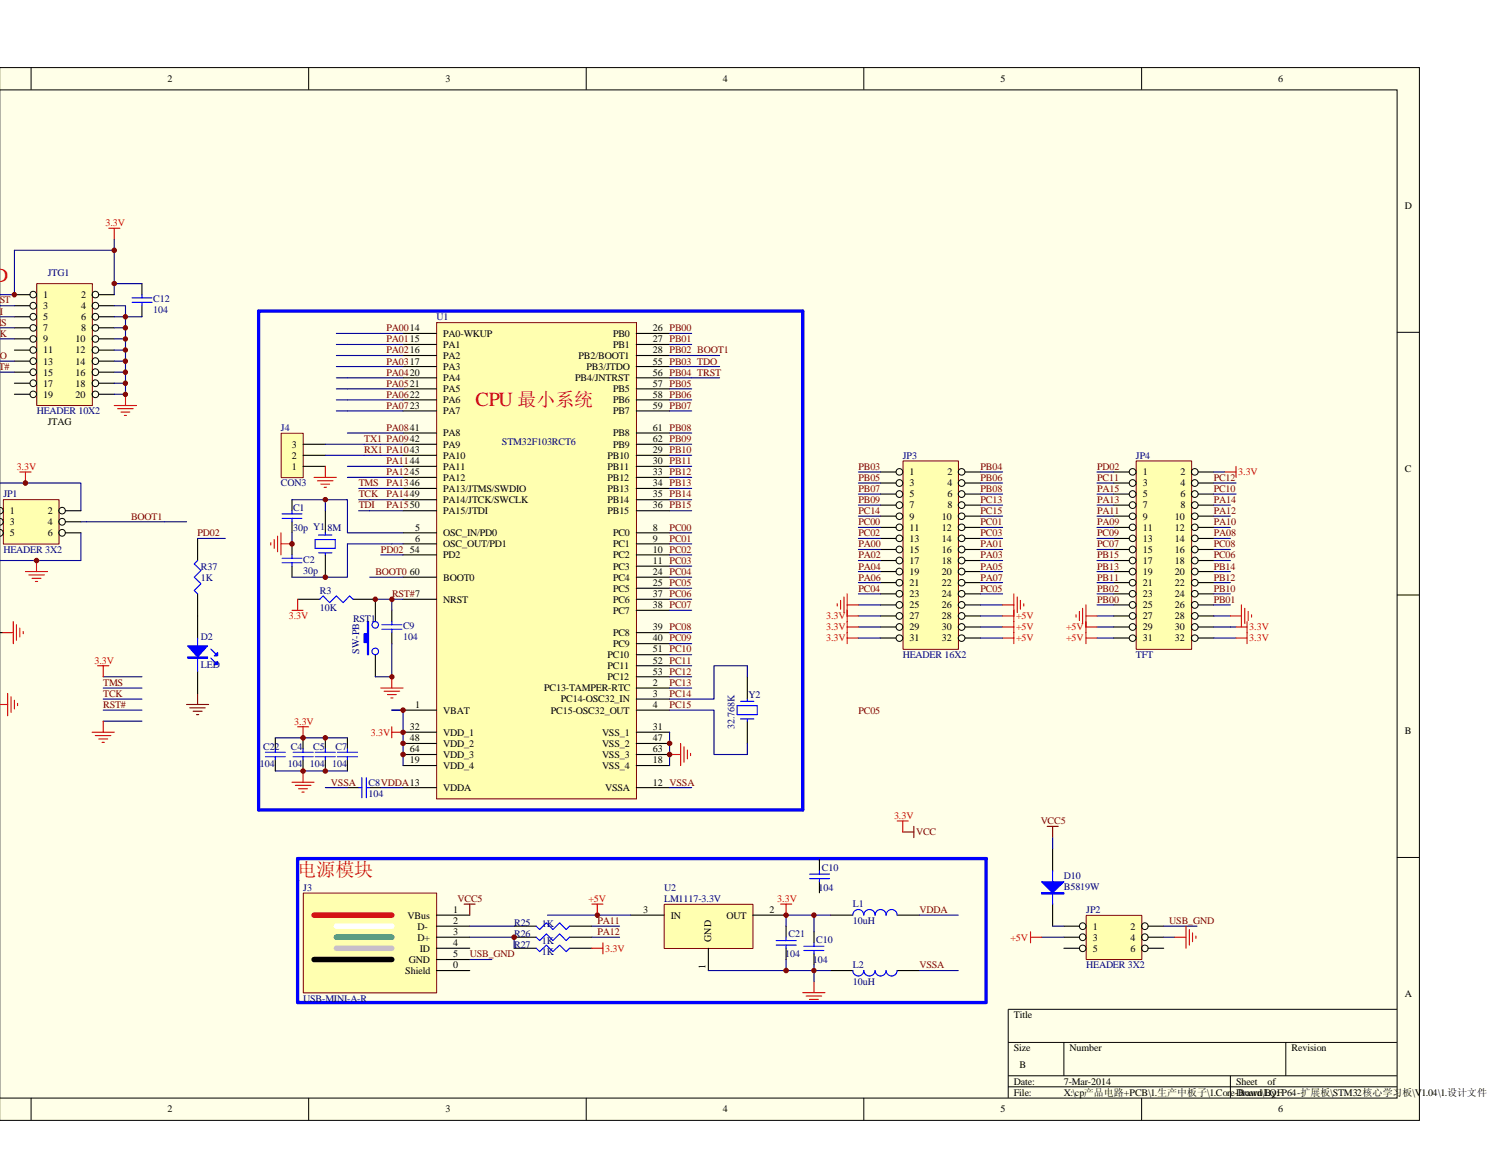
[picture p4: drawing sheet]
<svg xmlns="http://www.w3.org/2000/svg" width="279mm" height="216mm" viewBox="0 0 279 216" stroke-linecap="round" stroke-linejoin="round" font-family="sans-serif">
<path d="M0 12.7h266.7v197.8h-266.7z" fill="#ffffe8"/>
<g fill="none" stroke="#000" stroke-width=".19">
<path d="M-.1 12.7h266.8v197.8h-266.8M-.1 16.9h262.6v189.4h-262.6M5.8 12.7v4.1M58 12.7v4.1M110.2 12.7v4.1M162.3 12.7v4.1M214.5 12.7v4.1M262.5 62.4h4.2M262.5 111.8h4.2M262.5 161.1h4.2M189.4 195.9h73.1M199.9 195.9v6.2"/>
<path d="M241.6 195.9v6.2M262.5 189.7h-73.1v16.6M5.8 206.3v4.2M58 206.3v4.2M110.2 206.3v4.2M162.3 206.3v4.2M189.4 202.1h73.1M189.4 204.2h73.1M214.5 206.3v4.2M231.2 202.1v4.2"/>
</g>
<path d="M82.1 60.7h37.5v89.4h-37.5z" fill="#ffffb0"/>
<path d="M82 60.6h37.6v89.5h-37.6z" fill="none" stroke="#800000" stroke-width=".19"/>
<g fill="none" stroke="#000" stroke-width=".21">
<path d="M75.7 62.7h6.3M75.7 64.7h6.3M75.7 66.8h6.3M75.7 68.9h6.3M75.7 71h6.3M75.7 73.1h6.3M75.7 75.1h6.3M75.7 77.2h6.3M119.5 62.7h6.3M119.5 64.7h6.3M119.5 66.8h6.3M119.5 68.9h6.3"/>
<path d="M119.5 71h6.3M119.5 73.1h6.3M119.5 75.1h6.3M119.5 77.2h6.3M54.9 93.9v2.1M54.9 98v2.1M61.1 96v4.1M75.7 81.4h6.3M75.7 83.5h6.3M75.7 85.6h6.3M75.7 87.6h6.3M75.7 89.7h6.3"/>
<path d="M75.7 91.8h6.3M75.7 93.9h6.3M75.7 96h6.3M119.5 81.4h6.3M119.5 83.5h6.3M119.5 85.6h6.3M119.5 87.6h6.3M119.5 89.7h6.3M119.5 91.8h6.3M119.5 93.9h6.3M119.5 96h6.3M54.9 102.2v2.1"/>
<path d="M54.9 106.4v2.1M55.9 112.6h4.2M61.1 104.3v4.2M66.3 112.6h4.2v4.2M73.6 114.7v2.1M73.6 118.9v2M75.7 108.5h6.3M75.7 112.6h6.3M75.7 100.1h6.3M75.7 102.2h6.3M75.7 104.3h6.3M119.5 108.5h6.3"/>
<path d="M119.5 112.6h6.3M119.5 100.1h6.3M119.5 102.2h6.3M119.5 104.3h6.3M119.5 106.4h6.3M119.5 110.5h6.3M119.5 114.7h6.3M119.5 118.9h6.3M56.9 138.6v2.1M61.1 138.6v2.1M65.3 138.6v2.1M70.5 123v4.2"/>
<path d="M75.7 133.4h6.3M75.7 137.6h6.3M75.7 139.7h6.3M119.5 120.9h6.3M119.5 123h6.3M119.5 125.1h6.3M119.5 127.2h6.3M119.5 129.3h6.3M119.5 131.4h6.3M119.5 133.4h6.3M119.5 137.6h6.3M119.5 139.7h6.3"/>
<path d="M140.4 127.2v4.2M140.4 135.5v4.2M56.9 142.8v2.1M61.1 142.8v2.1M65.3 148h2.1M65.3 142.8v2.1M69.5 148h2M75.7 141.8h6.3M75.7 143.8h6.3M75.7 148h6.3M119.5 141.8h6.3M119.5 143.8h6.3"/>
<path d="M119.5 148h6.3"/>
</g>
<g fill="none" stroke="#00f" stroke-width=".21">
<path d="M53 97.4h3.7M53 96.6h3.7M54.9 96v.6M54.9 97.4v.6M53 104.9h3.7M53 105.7h3.7M54.9 104.3v.6M54.9 105.7v.7M59.2 101.4h3.8v1.6h-3.8zM59.9 100.5h2.5M59.9 103.9h2.5M60.1 112.6l.6-.6 1.2 1.2 1.3-1.2 1.3 1.2 1.2-1.2 .6 .6"/>
<path d="M61.1 100.1v.4M61.1 103.9v.4M71.8 118.2h3.7M71.8 117.4h3.7M73.6 116.8v.6M73.6 118.2v.7M138.5 132.6h3.8v1.7h-3.8zM139.1 135.1h2.5M139.1 131.8h2.5M140.4 131.4v.4M140.4 135.1v.4M55.1 142.2h3.7"/>
<path d="M55.1 141.4h3.7M56.9 140.7v.7M56.9 142.2v.6M59.2 142.2h3.8M59.2 141.4h3.8M61.1 140.7v.7M61.1 142.2v.6M63.4 142.2h3.8M63.4 141.4h3.8M65.3 140.7v.7M65.3 142.2v.6M67.4 148h.6"/>
<path d="M68 146.1v3.8M68.8 148h.7M68.8 146.1v3.8"/>
</g>
<g fill="none" stroke="#000080" stroke-width=".21">
<path d="M125.8 68.9h4.2M125.8 71h4.2M125.8 62.7h4.2M125.8 64.7h4.2M125.8 73.1h4.2M125.8 75.1h4.2M125.8 77.2h4.2M54.9 93.9h6.2v2.1M61.1 93.9h4.2v6.2h10.4M69.5 91.8h6.2M69.5 93.9h6.2M69.5 96h6.2"/>
<path d="M71.5 83.5h4.2M71.5 85.6h4.2M71.5 87.6h4.2M125.8 85.6h4.2M125.8 91.8h4.2M125.8 93.9h4.2M125.8 96h4.2M125.8 87.6h4.2M125.8 89.7h4.2M54.9 100.1v2.1M65.3 102.2v6.3h-10.4M71.5 104.3h4.2"/>
<path d="M73.6 102.2h2.1M75.7 112.6h-2.1v2.1M125.8 100.1h4.2M125.8 102.2h4.2M125.8 104.3h4.2M125.8 106.4h4.2M125.8 108.5h4.2M125.8 110.5h4.2M125.8 112.6h4.2M125.8 114.7h4.2M125.8 118.9h4.2M73.6 133.4h2.1"/>
<path d="M75.7 137.6v6.2M125.8 133.4h8.4v8.4h6.2M125.8 137.6v6.2M125.8 120.9h4.2M125.8 123h4.2M125.8 125.1h4.2M125.8 127.2h4.2M125.8 129.3h4.2M140.4 125.1h-6.2v6.3h-8.4M61.1 148h4.2M71.5 148h4.2M125.8 148h4.2"/>
</g>
<g fill="none" stroke="#f00" stroke-width=".21">
<path d="M50.9 102v.4M51.5 101.4v1.6M52.2 100.8v2.9M52.8 100.1v4.2M52.8 102.2h2.1M54.9 114.7h2M55.9 112.6v2.1M55.9 136.6h2.1M56.9 136.6v2M71.5 129.3h4.2M72.2 129.9h2.9M72.8 130.5h1.7"/>
<path d="M73.4 131.1h.4M73.6 127.2v2.1M73.6 136.6v2M73.6 137.6h2.1M127.9 139.7v4.1M54.9 147h4.1M55.5 147.6h2.9M56.1 148.2h1.7M56.7 148.8h.4M56.9 144.9v2.1M125.8 141.8h2.1M128.5 140.3v2.9"/>
<path d="M129.2 140.9v1.7M129.8 141.6v.4"/>
</g>
<path d="M48.6 58.5h102.2v93.7h-102.2z" fill="none" stroke="#00f" stroke-width=".63"/>
<path d="M69 116.8h.3v6.2h-.3v-2.3h-.6v-1.6h.6z" fill-rule="evenodd" fill="#00f"/>
<g fill="none" stroke="#00f" stroke-width=".21">
<path d="M69 116.8h.3v6.2h-.3v-2.3h-.6v-1.6h.6z"/>
<circle cx="70.5" cy="117.4" r=".61"/>
<circle cx="70.5" cy="122.4" r=".61"/>
</g>
<g fill="none" stroke="#000080" stroke-width=".21">
<path d="M63.2 62.7h12.5M63.2 64.7h12.5M63.2 66.8h12.5M63.2 68.9h12.5M63.2 71h12.5M63.2 73.1h12.5M63.2 75.1h12.5M63.2 77.2h12.5M125.8 66.8h9.4M130 68.9h5.2M130 71h5.2M65.3 87.6h6.2"/>
<path d="M65.3 89.7h10.4M65.3 81.4h10.4M67.4 91.8h2.1M67.4 93.9h2.1M67.4 96h2.1M68.4 83.5h3.1M68.4 85.6h3.1M125.8 83.5h4.2M125.8 81.4h4.2M65.3 102.2h8.3M69.5 108.5h6.2"/>
</g>
<circle cx="75.7" cy="139.7" r=".42" fill="#800000"/>
<circle cx="75.7" cy="139.7" r=".42" fill="none" stroke="#800000" stroke-width=".19"/>
<circle cx="75.7" cy="141.8" r=".43" fill="#800000"/>
<circle cx="75.7" cy="141.8" r=".43" fill="none" stroke="#800000" stroke-width=".19"/>
<circle cx="125.8" cy="139.7" r=".42" fill="#800000"/>
<circle cx="125.8" cy="139.7" r=".42" fill="none" stroke="#800000" stroke-width=".19"/>
<circle cx="125.8" cy="141.8" r=".43" fill="#800000"/>
<circle cx="125.8" cy="141.8" r=".43" fill="none" stroke="#800000" stroke-width=".19"/>
<circle cx="61.1" cy="93.9" r=".42" fill="#800000"/>
<circle cx="61.1" cy="93.9" r=".42" fill="none" stroke="#800000" stroke-width=".19"/>
<path d="M-.1 132.4h1.5M1.4 130.3v4.2M2.1 130.9v3M2.7 131.6v1.6M3.3 132.2v.4" fill="none" stroke="#f00" stroke-width=".21"/>
<path d="M.7 93.9h10.4v8.3h-10.4z" fill="#ffffb0"/>
<path d="M.6 93.9h10.5v8.3h-10.5z" fill="none" stroke="#800000" stroke-width=".19"/>
<g fill="none" stroke="#000" stroke-width=".19">
<path d="M-.1 95.3a.61 .61 0 0 1 .7 .6 .61 .61 0 0 1-.6 .7M-.1 97.4a.63 .63 0 0 1 .7 .6 .63 .63 0 0 1-.6 .7M-.1 99.5a.63 .63 0 0 1 .7 .6 .63 .63 0 0 1-.6 .6"/>
<circle cx="11.7" cy="98" r=".62"/>
<circle cx="11.7" cy="96" r=".62"/>
<circle cx="11.7" cy="100.1" r=".62"/>
</g>
<path d="M12.3 96h2.9M12.3 98h2.9M12.3 100.1h2.9" fill="none" stroke="#000" stroke-width=".21"/>
<path d="M-.1 90.8h15.3v5.2M15.2 98h1.1M30.9 98h4.2M15.2 100.1v5.2h-15.2" fill="none" stroke="#000080" stroke-width=".21"/>
<path d="M3.7 88.7h2.1M4.8 88.7v2.1M4.8 107.4h4.1M5.4 108h2.9M6 108.7h1.7M6.6 109.3h.5M6.9 105.3v2.1" fill="none" stroke="#f00" stroke-width=".21"/>
<circle cx="6.9" cy="105.3" r=".42" fill="#800000"/>
<circle cx="6.9" cy="105.3" r=".42" fill="none" stroke="#800000" stroke-width=".19"/>
<circle cx="4.8" cy="90.8" r=".43" fill="#800000"/>
<circle cx="4.8" cy="90.8" r=".43" fill="none" stroke="#800000" stroke-width=".19"/>
<path d="M16.3 98h14.6M140.4 125.1v2.1M140.4 139.7v2.1" fill="none" stroke="#000080" stroke-width=".21"/>
<path d="M146.7 169.9h2.1M147.7 169.9v2.1M150.8 186.5h4.2M151.5 187.2h2.9M152.1 187.8h1.7M152.7 188.4h.4M153 184.4v2.1" fill="none" stroke="#f00" stroke-width=".21"/>
<path d="M153 175.1v2.1M153 179.2v2.1M156 172h4.2M168.6 172h4.2M156 182.4h4.2M168.6 182.4h4.2" fill="none" stroke="#000" stroke-width=".21"/>
<path d="M151 178.6h3.8M151 177.8h3.8M153 177.2v.6M153 178.6v.6M160.2 172a1.04 1.04 0 0 1 1.1-1.1 1.04 1.04 0 0 1 1 1.1 1.06 1.06 0 0 1 1.1-1.1 1.06 1.06 0 0 1 1 1.1 1.04 1.04 0 0 1 1.1-1.1 1.04 1.04 0 0 1 1 1.1 1.04 1.04 0 0 1 1-1.1 1.04 1.04 0 0 1 1.1 1.1M160.2 182.4a1.04 1.04 0 0 0 1.1 1 1.04 1.04 0 0 0 1-1 1.06 1.06 0 0 0 1.1 1 1.06 1.06 0 0 0 1-1 1.04 1.04 0 0 0 1.1 1 1.04 1.04 0 0 0 1-1 1.04 1.04 0 0 0 1 1 1.04 1.04 0 0 0 1.1-1" fill="none" stroke="#00f" stroke-width=".21"/>
<path d="M55.9 161.3h102.3" fill="none" stroke="#00f" stroke-width=".63"/>
<path d="M124.8 170h16.7v8.2h-16.7z" fill="#ffffb0"/>
<path d="M124.8 169.9h16.7v8.3h-16.7z" fill="none" stroke="#800000" stroke-width=".19"/>
<path d="M118.5 172h6.3M133.1 178.2v4.2M141.4 172h6.3" fill="none" stroke="#000" stroke-width=".21"/>
<path d="M55.9 161.3v27.1h129.4v-27.1h-27.1" fill="none" stroke="#00f" stroke-width=".63"/>
<path d="M169.6 156.3h2.1M171.7 155.3v2.1" fill="none" stroke="#800000" stroke-width=".21"/>
<path d="M168.6 154.3h2M169.6 154.3v2" fill="none" stroke="#f00" stroke-width=".21"/>
<path d="M57 167.9h25v18.7h-25z" fill="#ffffb0"/>
<path d="M57 167.8h25v18.8h-25z" fill="none" stroke="#800000" stroke-width=".19"/>
<path d="M82 172h6.3M82 174h6.3M82 176.1h6.3M82 178.2h6.3M82 180.3h6.3M82 182.4h6.3" fill="none" stroke="#000" stroke-width=".21"/>
<path d="M59 172h14.6" fill="none" stroke="#ee0e22" stroke-width="1"/>
<path d="M63.2 174h10.4" fill="none" stroke="#fff" stroke-width="1"/>
<path d="M63.2 176.1h10.4" fill="none" stroke="#00a36e" stroke-width="1"/>
<path d="M59 180.3h14.6" fill="none" stroke="#000" stroke-width="1"/>
<path d="M63.2 178.2h10.4" fill="none" stroke="#cacaca" stroke-width="1"/>
<path d="M73.6 133.4h2.1v4.2" fill="none" stroke="#000080" stroke-width=".21"/>
<circle cx="75.7" cy="133.4" r=".42" fill="#800000"/>
<circle cx="75.7" cy="133.4" r=".42" fill="none" stroke="#800000" stroke-width=".19"/>
<circle cx="75.7" cy="137.6" r=".42" fill="#800000"/>
<circle cx="75.7" cy="137.6" r=".42" fill="none" stroke="#800000" stroke-width=".19"/>
<path d="M56.9 138.6h8.4" fill="none" stroke="#000080" stroke-width=".21"/>
<circle cx="61.1" cy="138.6" r=".42" fill="#800000"/>
<circle cx="61.1" cy="138.6" r=".42" fill="none" stroke="#800000" stroke-width=".19"/>
<path d="M56.9 144.9h8.4" fill="none" stroke="#000080" stroke-width=".21"/>
<circle cx="61.1" cy="144.9" r=".42" fill="#800000"/>
<circle cx="61.1" cy="144.9" r=".42" fill="none" stroke="#800000" stroke-width=".19"/>
<path d="M19.4 127.2h7.3M19.4 129.3h7.3M19.4 131.4h7.3M19.4 133.4h7.3M19.4 135.5h7.3" fill="none" stroke="#000080" stroke-width=".21"/>
<path d="M17.3 137.6h4.2M17.9 138.2h2.9M18.3 125.1h2.1M18.5 138.9h1.7M19.2 139.5h.4M19.4 125.1v2.1M19.4 135.5v2.1" fill="none" stroke="#f00" stroke-width=".21"/>
<path d="M213.5 86.7h10.4v35.3h-10.4z" fill="#ffffb0"/>
<path d="M213.5 86.6h10.4v35.4h-10.4z" fill="none" stroke="#800000" stroke-width=".19"/>
<g fill="none" stroke="#000" stroke-width=".19">
<circle cx="212.8" cy="94.9" r=".63"/>
<circle cx="212.8" cy="90.8" r=".63"/>
<circle cx="212.8" cy="92.8" r=".63"/>
<circle cx="212.8" cy="88.7" r=".63"/>
<circle cx="212.8" cy="99.1" r=".63"/>
<circle cx="212.8" cy="97" r=".62"/>
<circle cx="224.5" cy="90.8" r=".63"/>
<circle cx="224.5" cy="92.8" r=".63"/>
<circle cx="224.5" cy="94.9" r=".63"/>
<circle cx="224.5" cy="88.7" r=".63"/>
<circle cx="224.5" cy="99.1" r=".63"/>
<circle cx="224.5" cy="97" r=".62"/>
<circle cx="212.8" cy="115.7" r=".63"/>
<circle cx="212.8" cy="107.4" r=".63"/>
<circle cx="212.8" cy="105.3" r=".63"/>
<circle cx="212.8" cy="103.2" r=".63"/>
<circle cx="212.8" cy="117.8" r=".63"/>
<circle cx="212.8" cy="113.7" r=".63"/>
<circle cx="212.8" cy="111.6" r=".63"/>
<circle cx="212.8" cy="109.5" r=".63"/>
<circle cx="212.8" cy="101.2" r=".63"/>
<circle cx="212.8" cy="119.9" r=".62"/>
<circle cx="224.5" cy="117.8" r=".63"/>
<circle cx="224.5" cy="103.2" r=".63"/>
<circle cx="224.5" cy="113.7" r=".63"/>
<circle cx="224.5" cy="105.3" r=".63"/>
<circle cx="224.5" cy="107.4" r=".63"/>
<circle cx="224.5" cy="115.7" r=".63"/>
<circle cx="224.5" cy="111.6" r=".63"/>
<circle cx="224.5" cy="109.5" r=".63"/>
<circle cx="224.5" cy="101.2" r=".63"/>
<circle cx="224.5" cy="119.9" r=".62"/>
</g>
<g fill="none" stroke="#000" stroke-width=".21">
<path d="M209.3 88.7h2.9M209.3 90.8h2.9M209.3 92.8h2.9M209.3 94.9h2.9M209.3 97h2.9M209.3 99.1h2.9M225.1 88.7h2.9M225.1 90.8h2.9M225.1 92.8h2.9M225.1 94.9h2.9M225.1 97h2.9M225.1 99.1h2.9"/>
<path d="M209.3 101.2h2.9M209.3 103.3h2.9M209.3 105.3h2.9M209.3 107.4h2.9M209.3 109.5h2.9M209.3 111.6h2.9M209.3 113.7h2.9M209.3 115.7h2.9M209.3 117.8h2.9M209.3 119.9h2.9M225.1 101.2h2.9M225.1 103.3h2.9"/>
<path d="M225.1 105.3h2.9M225.1 107.4h2.9M225.1 109.5h2.9M225.1 111.6h2.9M225.1 113.7h2.9M225.1 115.7h2.9M225.1 117.8h2.9M225.1 119.9h2.9"/>
</g>
<path d="M169.7 86.7h10.4v35.3h-10.4z" fill="#ffffb0"/>
<path d="M169.7 86.6h10.4v35.4h-10.4z" fill="none" stroke="#800000" stroke-width=".19"/>
<g fill="none" stroke="#000" stroke-width=".19">
<circle cx="169" cy="90.8" r=".63"/>
<circle cx="169" cy="92.8" r=".63"/>
<circle cx="169" cy="94.9" r=".63"/>
<circle cx="169" cy="99.1" r=".63"/>
<circle cx="169" cy="88.7" r=".63"/>
<circle cx="169" cy="97" r=".62"/>
<circle cx="180.7" cy="90.8" r=".63"/>
<circle cx="180.7" cy="92.8" r=".63"/>
<circle cx="180.7" cy="94.9" r=".63"/>
<circle cx="180.7" cy="88.7" r=".63"/>
<circle cx="180.7" cy="99.1" r=".63"/>
<circle cx="180.7" cy="97" r=".62"/>
<circle cx="169" cy="103.2" r=".63"/>
<circle cx="169" cy="113.7" r=".63"/>
<circle cx="169" cy="105.3" r=".63"/>
<circle cx="169" cy="115.7" r=".63"/>
<circle cx="169" cy="117.8" r=".63"/>
<circle cx="169" cy="107.4" r=".63"/>
<circle cx="169" cy="111.6" r=".63"/>
<circle cx="169" cy="109.5" r=".63"/>
<circle cx="169" cy="101.2" r=".63"/>
<circle cx="169" cy="119.9" r=".62"/>
<circle cx="180.7" cy="103.2" r=".63"/>
<circle cx="180.7" cy="115.7" r=".63"/>
<circle cx="180.7" cy="107.4" r=".63"/>
<circle cx="180.7" cy="113.7" r=".63"/>
<circle cx="180.7" cy="105.3" r=".63"/>
<circle cx="180.7" cy="117.8" r=".63"/>
<circle cx="180.7" cy="111.6" r=".63"/>
<circle cx="180.7" cy="109.5" r=".63"/>
<circle cx="180.7" cy="101.2" r=".63"/>
<circle cx="180.7" cy="119.9" r=".62"/>
</g>
<g fill="none" stroke="#000" stroke-width=".21">
<path d="M165.4 88.7h3M165.4 90.8h3M165.4 92.8h3M165.4 94.9h3M165.4 97h3M165.4 99.1h3M181.3 88.7h2.9M181.3 90.8h2.9M181.3 92.8h2.9M181.3 94.9h2.9M181.3 97h2.9M181.3 99.1h2.9"/>
<path d="M165.4 101.2h3M165.4 103.3h3M165.4 105.3h3M165.4 107.4h3M165.4 109.5h3M165.4 111.6h3M165.4 113.7h3M165.4 115.7h3M165.4 117.8h3M165.4 119.9h3M181.3 101.2h2.9M181.3 103.3h2.9"/>
<path d="M181.3 105.3h2.9M181.3 107.4h2.9M181.3 109.5h2.9M181.3 111.6h2.9M181.3 113.7h2.9M181.3 115.7h2.9M181.3 117.8h2.9M181.3 119.9h2.9"/>
</g>
<path d="M6.9 53.3h10.5v22.9h-10.5z" fill="#ffffb0"/>
<path d="M6.9 53.3h10.5v22.9h-10.5z" fill="none" stroke="#800000" stroke-width=".19"/>
<g fill="none" stroke="#000" stroke-width=".19">
<circle cx="6.2" cy="59.5" r=".63"/>
<circle cx="6.2" cy="57.4" r=".63"/>
<circle cx="6.2" cy="55.4" r=".62"/>
<circle cx="17.9" cy="59.5" r=".63"/>
<circle cx="17.9" cy="57.4" r=".63"/>
<circle cx="17.9" cy="55.4" r=".62"/>
<circle cx="6.2" cy="72" r=".63"/>
<circle cx="6.2" cy="69.9" r=".63"/>
<circle cx="6.2" cy="67.9" r=".63"/>
<circle cx="6.2" cy="65.8" r=".62"/>
<circle cx="6.2" cy="63.7" r=".62"/>
<circle cx="6.2" cy="74.1" r=".62"/>
<circle cx="6.2" cy="61.6" r=".62"/>
<circle cx="17.9" cy="69.9" r=".63"/>
<circle cx="17.9" cy="67.9" r=".63"/>
<circle cx="17.9" cy="72" r=".63"/>
<circle cx="17.9" cy="65.8" r=".62"/>
<circle cx="17.9" cy="63.7" r=".62"/>
<circle cx="17.9" cy="61.6" r=".62"/>
<circle cx="17.9" cy="74.1" r=".62"/>
</g>
<g fill="none" stroke="#000" stroke-width=".21">
<path d="M2.7 55.4h2.9M2.7 57.4h2.9M2.7 59.5h2.9M18.5 55.4h3M18.5 57.4h3M18.5 59.5h3M26.7 53.3v2.1M26.7 57.4v2.1M2.7 61.6h2.9M2.7 63.7h2.9M2.7 65.8h2.9M2.7 67.9h2.9"/>
<path d="M2.7 69.9h2.9M2.7 72h2.9M2.7 74.1h2.9M18.5 61.6h3M18.5 63.7h3M18.5 65.8h3M18.5 67.9h3M18.5 69.9h3M18.5 72h3M18.5 74.1h3"/>
</g>
<g fill="none" stroke="#000080" stroke-width=".21">
<path d="M-.1 55.4h2.8v-8.4h18.8v8.4M0 59.5h2.7M0 57.4h2.7M21.5 57.4h2.1v16.7h-2.1M21.5 59.5h5.2M21.5 53.3h5.2M21.5 45v2M0 69.9h2.7M0 67.9h2.7M0 63.7h2.7M0 61.6h2.7M21.5 72h2.1"/>
<path d="M21.5 69.9h2.1M21.5 67.9h2.1M21.5 65.8h2.1M21.5 63.7h2.1M21.5 61.6h2.1"/>
</g>
<path d="M20.4 42.9h2.1M21.5 42.9v2.1M21.5 76.2h4.2M22.1 76.8h2.9M22.7 77.4h1.7M23.4 78.1h.3M23.6 74.1v2.1" fill="none" stroke="#f00" stroke-width=".21"/>
<path d="M24.8 56h3.8M24.8 56.8h3.8M26.7 55.4v.6M26.7 56.8v.6" fill="none" stroke="#00f" stroke-width=".21"/>
<circle cx="2.7" cy="55.4" r=".41" fill="#800000"/>
<circle cx="2.7" cy="55.4" r=".41" fill="none" stroke="#800000" stroke-width=".19"/>
<circle cx="21.5" cy="47" r=".42" fill="#800000"/>
<circle cx="21.5" cy="47" r=".42" fill="none" stroke="#800000" stroke-width=".19"/>
<circle cx="23.6" cy="74.1" r=".41" fill="#800000"/>
<circle cx="23.6" cy="74.1" r=".41" fill="none" stroke="#800000" stroke-width=".19"/>
<circle cx="23.5" cy="72" r=".41" fill="#800000"/>
<circle cx="23.5" cy="72" r=".41" fill="none" stroke="#800000" stroke-width=".19"/>
<circle cx="23.5" cy="69.9" r=".41" fill="#800000"/>
<circle cx="23.5" cy="69.9" r=".41" fill="none" stroke="#800000" stroke-width=".19"/>
<circle cx="23.5" cy="67.9" r=".41" fill="#800000"/>
<circle cx="23.5" cy="67.9" r=".41" fill="none" stroke="#800000" stroke-width=".19"/>
<circle cx="23.6" cy="65.8" r=".41" fill="#800000"/>
<circle cx="23.6" cy="65.8" r=".41" fill="none" stroke="#800000" stroke-width=".19"/>
<circle cx="23.6" cy="63.7" r=".41" fill="#800000"/>
<circle cx="23.6" cy="63.7" r=".41" fill="none" stroke="#800000" stroke-width=".19"/>
<circle cx="23.5" cy="61.6" r=".41" fill="#800000"/>
<circle cx="23.5" cy="61.6" r=".41" fill="none" stroke="#800000" stroke-width=".19"/>
<circle cx="23.5" cy="59.5" r=".41" fill="#800000"/>
<circle cx="23.5" cy="59.5" r=".41" fill="none" stroke="#800000" stroke-width=".19"/>
<circle cx="21.5" cy="53.3" r=".41" fill="#800000"/>
<circle cx="21.5" cy="53.3" r=".41" fill="none" stroke="#800000" stroke-width=".19"/>
<path d="M37.1 101.2v4.1M37.1 111.6v8.3M37.1 126.2v4.1" fill="none" stroke="#000" stroke-width=".21"/>
<path d="M37.1 105.3l-.6 .7 1.3 1.2-1.3 1.3 1.3 1.2-1.3 1.3 .6 .6M37.1 119.9v6.3M39.6 123.7l.9 .8M39.6 122l.9 .8" fill="none" stroke="#00f" stroke-width=".21"/>
<path d="M35.1 132.4h4.1M35.6 133h3M36.3 133.6h1.7M36.9 134.3h.4M37.1 130.3v2.1" fill="none" stroke="#800000" stroke-width=".21"/>
<path d="M35.3 121.4h3.7l-1.9 2z" fill="#00f"/>
<path d="M35.3 121.4h3.7l-1.9 2zM35.3 123.4h3.7v.3h-3.7zM35.3 123.5h3.7" fill="none" stroke="#00f" stroke-width=".21"/>
<path d="M40.3 124.9l.6-.6v.6z" fill="#00f"/>
<path d="M40.3 124.9l.6-.6v.6z" fill="none" stroke="#00f" stroke-width=".21"/>
<path d="M40.9 122.6v.6h-.6z" fill="#00f"/>
<path d="M40.3 123.2l.6-.6v.6zM195.7 167.8h4.2v.2h-4.2zM195.7 167.9h4.2M197.8 163.6v6.3" fill="none" stroke="#00f" stroke-width=".21"/>
<path d="M37.1 101.2h5.2M228 119.9h4.2" fill="none" stroke="#000080" stroke-width=".21"/>
<path d="M159.2 118.9v2M159.2 119.9h2.1M188.4 119.9h2.1M190.5 118.9v2M204 119.9h2.1M204 118.9v2M232.2 119.9h2.1M234.3 118.9v2M111.2 169.9h2.1M112.2 169.9v2.1" fill="none" stroke="#f00" stroke-width=".21"/>
<path d="M197.8 159.5v4.1M197.8 169.9v4.1" fill="none" stroke="#000" stroke-width=".21"/>
<path d="M195.7 165.7h4.2l-2.1 2.1z" fill="#00f"/>
<path d="M195.7 165.7h4.2l-2.1 2.1z" fill="none" stroke="#00f" stroke-width=".21"/>
<path d="M102.9 172h15.6M147.7 172h8.3M153 172v3.1M172.8 172h7.2" fill="none" stroke="#000080" stroke-width=".21"/>
<circle cx="152.9" cy="172" r=".41" fill="#800000"/>
<circle cx="152.9" cy="172" r=".41" fill="none" stroke="#800000" stroke-width=".19"/>
<path d="M153 181.3v1.1h-19.9M156 182.4h-3v2" fill="none" stroke="#000080" stroke-width=".21"/>
<circle cx="152.9" cy="182.4" r=".41" fill="#800000"/>
<circle cx="152.9" cy="182.4" r=".41" fill="none" stroke="#800000" stroke-width=".19"/>
<g fill="none" stroke="#000080" stroke-width=".21">
<path d="M161.3 90.8h4.1M161.3 92.8h4.1M161.3 94.9h4.1M161.3 97h4.1M161.3 99.1h4.1M184.2 90.8h4.2M184.2 92.8h4.2M184.2 94.9h4.2M184.2 97h4.2M184.2 99.1h4.2M206.1 90.8h3.2M206.1 92.8h3.2"/>
<path d="M206.1 94.9h3.2M206.1 97h3.2M206.1 99.1h3.2M228 88.7h2.1M228 90.8h4.2M228 92.8h4.2M228 94.9h3.2M228 97h3.2M228 99.1h3.2M161.3 101.2h4.1M161.3 103.3h4.1M161.3 105.3h4.1"/>
<path d="M161.3 107.4h4.1M161.3 109.5h4.1M161.3 111.6h4.1M161.3 113.7h4.1M161.3 115.7h4.1M161.3 117.8h4.1M161.3 119.9h4.1M184.2 101.2h4.2M184.2 103.3h4.2M184.2 105.3h4.2M184.2 107.4h4.2M184.2 109.5h4.2"/>
<path d="M184.2 111.6h4.2M184.2 113.7h4.2M184.2 115.7h4.2M184.2 117.8h4.2M206.1 101.2h3.2M206.1 103.3h3.2M206.1 105.3h3.2M206.1 107.4h3.2M206.1 109.5h3.2M206.1 111.6h3.2M206.1 113.7h3.2M206.1 115.7h3.2"/>
<path d="M206.1 117.8h3.2M228 101.2h3.2M228 103.3h3.2M228 105.3h3.2M228 107.4h3.2M228 109.5h3.2M228 111.6h3.2M228 113.7h3.2M228 115.7h3.2M228 117.8h3.2M51.7 138.6h5.2M172.8 182.4h7.2"/>
</g>
<path d="M230.1 88.7h2.1M232.2 87.6v2.1M.4 118.9h2.1M2.5 116.8v4.1M3.1 117.4v2.9M3.7 118v1.7M4.4 118.7v.4" fill="none" stroke="#f00" stroke-width=".21"/>
<path d="M0 118.9h.4M51.7 138.6v2.1M51.7 142.8v2.1M154 161.5v2.1M154 165.7v2.1" fill="none" stroke="#000" stroke-width=".21"/>
<path d="M49.9 142.2h3.7M49.9 141.4h3.7M51.7 140.7v.7M51.7 142.2v.6M152.1 165.1h3.8M152.1 164.3h3.8M154 163.6v.7M154 165.1v.6" fill="none" stroke="#00f" stroke-width=".21"/>
<circle cx="56.9" cy="138.6" r=".42" fill="#800000"/>
<circle cx="56.9" cy="138.6" r=".42" fill="none" stroke="#800000" stroke-width=".19"/>
<path d="M51.7 144.9h5.2" fill="none" stroke="#000080" stroke-width=".21"/>
<circle cx="57" cy="144.9" r=".41" fill="#800000"/>
<circle cx="57" cy="144.9" r=".41" fill="none" stroke="#800000" stroke-width=".19"/>
<path d="M147.7 174v2.1M147.7 178.2v2.1" fill="none" stroke="#000" stroke-width=".21"/>
<path d="M145.8 177.6h3.8M145.8 176.7h3.8M147.7 176.1v.6M147.7 177.6v.6" fill="none" stroke="#00f" stroke-width=".21"/>
<path d="M147.7 172v2" fill="none" stroke="#000080" stroke-width=".21"/>
<circle cx="147.7" cy="172" r=".42" fill="#800000"/>
<circle cx="147.7" cy="172" r=".42" fill="none" stroke="#800000" stroke-width=".19"/>
<path d="M147.7 180.3v2.1" fill="none" stroke="#000080" stroke-width=".21"/>
<circle cx="147.7" cy="182.4" r=".42" fill="#800000"/>
<circle cx="147.7" cy="182.4" r=".42" fill="none" stroke="#800000" stroke-width=".19"/>
<g fill="none" stroke="#f00" stroke-width=".21">
<path d="M157.3 113.5v.4M157.9 112.8v1.7M158.6 112.2v2.9M159.2 111.6v7.3M159.2 113.7h2.1M159.2 115.7h2.1M159.2 117.8h2.1M188.4 113.7h2.1M188.4 115.7h2.1M188.4 117.8h2.1M190.5 111.6v7.3M191.1 112.2v2.9"/>
<path d="M191.7 112.8v1.7M192.4 113.5v.4M202.2 115.5v.5M202.8 114.9v1.7M203.4 114.3v2.9M204 113.7v5.2M204 115.7h2.1M204 117.8h2.1M231.2 115.7h2.1M232.2 117.8h2.1M233.3 113.7v4.1M233.9 114.3v2.9"/>
<path d="M234.3 116.8v2.1M234.5 114.9v1.7M235.2 115.5v.5"/>
</g>
<path d="M184.2 119.9h4.2M206.1 119.9h3.2M231.2 117.8h1" fill="none" stroke="#000080" stroke-width=".21"/>
<path d="M204.1 172h10.4v8.3h-10.4z" fill="#ffffb0"/>
<path d="M204.1 172h10.4v8.3h-10.4z" fill="none" stroke="#800000" stroke-width=".19"/>
<g fill="none" stroke="#000" stroke-width=".19">
<circle cx="203.4" cy="176.1" r=".63"/>
<circle cx="203.4" cy="174" r=".63"/>
<circle cx="203.4" cy="178.2" r=".62"/>
<circle cx="215.1" cy="176.1" r=".63"/>
<circle cx="215.1" cy="174" r=".63"/>
<circle cx="215.1" cy="178.2" r=".62"/>
</g>
<path d="M199.9 174h2.9M199.9 176.1h2.9M199.9 178.2h2.9M215.7 174h3M215.7 176.1h3M215.7 178.2h3" fill="none" stroke="#000" stroke-width=".21"/>
<path d="M195.7 176.1h4.2M218.7 174h6.2" fill="none" stroke="#000080" stroke-width=".21"/>
<path d="M87.2 169.9h2.1M88.3 169.9v2.1" fill="none" stroke="#800000" stroke-width=".21"/>
<circle cx="112.2" cy="172" r=".42" fill="#800000"/>
<circle cx="112.2" cy="172" r=".42" fill="none" stroke="#800000" stroke-width=".19"/>
<path d="M197.8 157.4v2.1M197.8 174h2.1M218.7 176.1h2M88.3 180.3h4.1" fill="none" stroke="#000080" stroke-width=".21"/>
<path d="M196.8 155.3h2M197.8 155.3v2.1" fill="none" stroke="#800000" stroke-width=".21"/>
<path d="M193.6 175.1v2.1M193.6 176.1h2.1M220.7 176.1h2.1M222.8 174v4.2M223.5 174.7v2.9M224.1 175.3v1.7M224.7 175.9v.4" fill="none" stroke="#f00" stroke-width=".21"/>
<path d="M52.9 81.4h4.1v8.3h-4.1z" fill="#ffffb0"/>
<path d="M52.8 81.4h4.2v8.3h-4.2z" fill="none" stroke="#800000" stroke-width=".19"/>
<path d="M56.9 87.6h4.2M56.9 85.6h4.2M56.9 83.5h4.2M96.6 174h4.2M96.6 176.1h4.2M96.6 178.2h4.2M107 174h4.2M107 176.1h4.2M107 178.2h4.2" fill="none" stroke="#000" stroke-width=".21"/>
<path d="M61.1 83.5h7.3M61.1 85.6h7.3M88.3 176.1h8.3v2.1" fill="none" stroke="#000080" stroke-width=".21"/>
<path d="M59 89.7h4.2M59.6 90.3h3M60.3 91h1.6M60.9 91.6h.4M61.1 87.6v2.1" fill="none" stroke="#f00" stroke-width=".21"/>
<path d="M100.8 174l.6 .7 1.3-1.3 1.2 1.3 1.3-1.3 1.2 1.3 .6-.7M100.8 176.1l.6 .6 1.3-1.2 1.2 1.2 1.3-1.2 1.2 1.2 .6-.6M100.8 178.2l.6 .6 1.3-1.2 1.2 1.2 1.3-1.2 1.2 1.2 .6-.6" fill="none" stroke="#00f" stroke-width=".21"/>
<circle cx="96.6" cy="176.1" r=".43" fill="#800000"/>
<circle cx="96.6" cy="176.1" r=".43" fill="none" stroke="#800000" stroke-width=".19"/>
<path d="M161.3 88.7h4.1M184.2 88.7h4.2M206.1 88.7h3.2M73.6 120.9v6.3h-3.1M88.3 174h8.3M111.2 174h5.2M111.2 176.1h5.2" fill="none" stroke="#000080" stroke-width=".21"/>
<path d="M111.2 178.2h2.1M113.3 177.2v2" fill="none" stroke="#f00" stroke-width=".21"/>
<circle cx="73.6" cy="127.2" r=".41" fill="#800000"/>
<circle cx="73.6" cy="127.2" r=".41" fill="none" stroke="#800000" stroke-width=".19"/>
<path d="M70.5 112.6h3.1" fill="none" stroke="#000080" stroke-width=".21"/>
<circle cx="73.6" cy="112.6" r=".41" fill="#800000"/>
<circle cx="73.6" cy="112.6" r=".41" fill="none" stroke="#800000" stroke-width=".19"/>
<circle cx="61.1" cy="108.5" r=".43" fill="#800000"/>
<circle cx="61.1" cy="108.5" r=".43" fill="none" stroke="#800000" stroke-width=".19"/>
<circle cx="54.9" cy="102.2" r=".43" fill="#800000"/>
<circle cx="54.9" cy="102.2" r=".43" fill="none" stroke="#800000" stroke-width=".19"/>
<circle cx="70.5" cy="112.6" r=".41" fill="#800000"/>
<circle cx="70.5" cy="112.6" r=".41" fill="none" stroke="#800000" stroke-width=".19"/>
<text font-size="3.8" fill="#f00" x="89.3" y="76.3">CPU 最最最最</text>
<text font-size="3.5" fill="#f00" x="55.9" y="164.6">产电电电</text>
<g font-size="1.9">
<text x="31.5" y="15.4">2</text>
<text x="83.7" y="15.4">3</text>
<text x="135.8" y="15.4">4</text>
<text x="188" y="15.4">5</text>
<text x="240.2" y="15.4">6</text>
<text x="263.9" y="39.3">D</text>
<text x="8.1" y="56">1</text>
<text x="8.1" y="58.1">3</text>
<text x="15.2" y="56">2</text>
<text x="15.2" y="58.1">4</text>
<text x="8.1" y="60.2">5</text>
<text x="8.1" y="62.2">7</text>
<text x="8.1" y="64.3">9</text>
<text x="14.2" y="64.3">10</text>
<text x="15.2" y="60.2">6</text>
<text x="15.2" y="62.2">8</text>
<text x="83.3" y="63.3">PA0-WKUP</text>
<text x="83.3" y="65.4">PA1</text>
<text x="115.2" y="63.3">PB0</text>
<text x="115.2" y="65.4">PB1</text>
<text x="122.7" y="62.2">26 PB00</text>
<text x="122.7" y="64.3">27 PB01</text>
<text x="8.1" y="66.4">11</text>
<text x="8.1" y="68.5">13</text>
<text x="8.1" y="70.6">15</text>
<text x="14.2" y="66.4">12</text>
<text x="14.2" y="68.5">14</text>
<text x="14.2" y="70.6">16</text>
<text x="83.3" y="67.4">PA2</text>
<text x="83.3" y="69.5">PA3</text>
<text x="83.3" y="71.6">PA4</text>
<text x="108.1" y="71.6">PB4/JNTRST</text>
<text x="108.7" y="67.4">PB2/BOOT1</text>
<text x="110.2" y="69.5">PB3/JTDO</text>
<text x="122.7" y="68.5">55 PB03 TDO</text>
<text x="122.7" y="70.6">56 PB04 TRST</text>
<text x="122.7" y="66.4">28 PB02 BOOT1</text>
<text x="8.1" y="72.6">17</text>
<text x="8.1" y="74.7">19</text>
<text x="14.2" y="72.6">18</text>
<text x="14.2" y="74.7">20</text>
<text x="83.3" y="73.7">PA5</text>
<text x="83.3" y="75.8">PA6</text>
<text x="83.3" y="77.9">PA7</text>
<text x="115.2" y="73.7">PB5</text>
<text x="115.2" y="75.8">PB6</text>
<text x="115.2" y="77.9">PB7</text>
<text x="122.7" y="72.6">57 PB05</text>
<text x="122.7" y="74.7">58 PB06</text>
<text x="122.7" y="76.8">59 PB07</text>
<text x="9" y="79.9">JTAG</text>
<text x="83.3" y="82">PA8</text>
<text x="115.2" y="82">PB8</text>
<text x="122.7" y="81">61 PB08</text>
<text x="122.7" y="83.1">62 PB09</text>
<text x="54.9" y="88.3">1</text>
<text x="54.9" y="86.2">2</text>
<text x="54.9" y="84.1">3</text>
<text x="83.3" y="84.1">PA9</text>
<text x="83.3" y="86.2">PA10</text>
<text x="83.3" y="88.3">PA11</text>
<text x="114.1" y="86.2">PB10</text>
<text x="114.1" y="88.3">PB11</text>
<text x="115.2" y="84.1">PB9</text>
<text x="122.7" y="85.1">29 PB10</text>
<text x="122.7" y="87.2">30 PB11</text>
<text x="122.7" y="89.3">33 PB12</text>
<text x="170.9" y="89.3">1</text>
<text x="178" y="89.3">2</text>
<text x="214.7" y="89.3">1</text>
<text x="221.8" y="89.3">2</text>
<text x="263.9" y="88.7">C</text>
<text x="83.3" y="90.3">PA12</text>
<text x="83.3" y="92.4">PA13/JTMS/SWDIO</text>
<text x="83.3" y="94.5">PA14/JTCK/SWCLK</text>
<text x="114.1" y="90.3">PB12</text>
<text x="114.1" y="92.4">PB13</text>
<text x="114.1" y="94.5">PB14</text>
<text x="122.7" y="91.4">34 PB13</text>
<text x="122.7" y="93.5">35 PB14</text>
<text x="122.7" y="95.5">36 PB15</text>
<text x="170.9" y="91.4">3</text>
<text x="170.9" y="93.5">5</text>
<text x="170.9" y="95.5">7</text>
<text x="178" y="91.4">4</text>
<text x="178" y="93.5">6</text>
<text x="178" y="95.5">8</text>
<text x="214.7" y="91.4">3</text>
<text x="214.7" y="93.5">5</text>
<text x="214.7" y="95.5">7</text>
<text x="221.8" y="91.4">4</text>
<text x="221.8" y="93.5">6</text>
<text x="221.8" y="95.5">8</text>
<text x="1.9" y="96.6">1</text>
<text x="1.9" y="98.7">3</text>
<text x="1.9" y="100.8">5</text>
<text x="9" y="96.6">2</text>
<text x="9" y="98.7">4</text>
<text x="9" y="100.8">6</text>
<text x="78" y="99.7">5</text>
<text x="78" y="101.8">6</text>
<text x="83.3" y="100.8">OSC_IN/PD0</text>
<text x="83.3" y="96.6">PA15/JTDI</text>
<text x="114.1" y="96.6">PB15</text>
<text x="115.2" y="100.8">PC0</text>
<text x="122.7" y="99.7">8</text>
<text x="122.7" y="101.8">9</text>
<text x="170.9" y="97.6">9</text>
<text x="170.9" y="99.7">11</text>
<text x="170.9" y="101.8">13</text>
<text x="177" y="97.6">10</text>
<text x="177" y="99.7">12</text>
<text x="177" y="101.8">14</text>
<text x="214.7" y="97.6">9</text>
<text x="214.7" y="99.7">11</text>
<text x="214.7" y="101.8">13</text>
<text x="220.8" y="97.6">10</text>
<text x="220.8" y="99.7">12</text>
<text x="220.8" y="101.8">14</text>
<text x="77" y="103.9">54</text>
<text x="83.3" y="102.8">OSC_OUT/PD1</text>
<text x="83.3" y="104.9">PD2</text>
<text x="115.2" y="102.8">PC1</text>
<text x="115.2" y="104.9">PC2</text>
<text x="115.2" y="107">PC3</text>
<text x="122.7" y="103.9">10 PC02</text>
<text x="122.7" y="106">11 PC03</text>
<text x="170.9" y="103.9">15</text>
<text x="170.9" y="106">17</text>
<text x="177" y="103.9">16</text>
<text x="177" y="106">18</text>
<text x="214.7" y="103.9">15</text>
<text x="214.7" y="106">17</text>
<text x="220.8" y="103.9">16</text>
<text x="220.8" y="106">18</text>
<text x="77" y="108">60</text>
<text x="83.3" y="109.1">BOOT0</text>
<text x="83.3" y="113.2">NRST</text>
<text x="115.2" y="109.1">PC4</text>
<text x="115.2" y="111.2">PC5</text>
<text x="115.2" y="113.2">PC6</text>
<text x="122.7" y="108">24 PC04</text>
<text x="122.7" y="110.1">25 PC05</text>
<text x="122.7" y="112.2">37 PC06</text>
<text x="170.9" y="108">19</text>
<text x="170.9" y="110.1">21</text>
<text x="170.9" y="112.2">23</text>
<text x="177" y="108">20</text>
<text x="177" y="110.1">22</text>
<text x="177" y="112.2">24</text>
<text x="214.7" y="108">19</text>
<text x="214.7" y="110.1">21</text>
<text x="214.7" y="112.2">23</text>
<text x="220.8" y="108">20</text>
<text x="220.8" y="110.1">22</text>
<text x="220.8" y="112.2">24</text>
<text x="115.2" y="115.3">PC7</text>
<text x="115.2" y="119.5">PC8</text>
<text x="122.7" y="114.3">38 PC07</text>
<text x="122.7" y="118.4">39 PC08</text>
<text x="170.9" y="114.3">25</text>
<text x="170.9" y="116.4">27</text>
<text x="170.9" y="118.4">29</text>
<text x="177" y="114.3">26</text>
<text x="177" y="116.4">28</text>
<text x="177" y="118.4">30</text>
<text x="214.7" y="114.3">25</text>
<text x="214.7" y="116.4">27</text>
<text x="214.7" y="118.4">29</text>
<text x="220.8" y="114.3">26</text>
<text x="220.8" y="116.4">28</text>
<text x="220.8" y="118.4">30</text>
<text x="114.1" y="123.7">PC10</text>
<text x="114.1" y="125.7">PC11</text>
<text x="115.2" y="121.6">PC9</text>
<text x="122.7" y="120.5">40 PC09</text>
<text x="122.7" y="122.6">51 PC10</text>
<text x="122.7" y="124.7">52 PC11</text>
<text x="170.9" y="120.5">31</text>
<text x="177" y="120.5">32</text>
<text x="214.7" y="120.5">31</text>
<text x="220.8" y="120.5">32</text>
<text x="102.2" y="129.9">PC13-TAMPER-RTC</text>
<text x="105.4" y="132">PC14-OSC32_IN</text>
<text x="114.1" y="127.8">PC12</text>
<text x="122.7" y="126.8">53 PC12</text>
<text x="122.7" y="130.9">3</text>
<text x="122.7" y="128.9">2</text>
<text x="77" y="137.2">32</text>
<text x="78" y="133">1</text>
<text x="83.3" y="134.1">VBAT</text>
<text x="103.5" y="134.1">PC15-OSC32_OUT</text>
<text x="122.7" y="137.2">31</text>
<text x="122.7" y="133">4</text>
<text x="77" y="139.3">48</text>
<text x="77" y="141.4">64</text>
<text x="77" y="143.4">19</text>
<text x="83.3" y="138.2">VDD_1</text>
<text x="83.3" y="140.3">VDD_2</text>
<text x="83.3" y="142.4">VDD_3</text>
<text x="113.1" y="138.2">VSS_1</text>
<text x="113.1" y="140.3">VSS_2</text>
<text x="113.1" y="142.4">VSS_3</text>
<text x="122.7" y="139.3">47</text>
<text x="122.7" y="141.4">63</text>
<text x="122.7" y="143.4">18</text>
<text x="263.9" y="138">B</text>
<text x="83.3" y="144.5">VDD_4</text>
<text x="83.3" y="148.6">VDDA</text>
<text x="113.1" y="144.5">VSS_4</text>
<text x="113.7" y="148.6">VSSA</text>
<text x="122.7" y="147.6">12 VSSA</text>
<text x="76.6" y="172.6">VBus</text>
<text x="85.1" y="171.5">1</text>
<text x="85.1" y="173.6">2</text>
<text x="120.8" y="171.5">3</text>
<text x="126" y="172.6">IN</text>
<text x="136.5" y="172.6">OUT</text>
<text x="144.6" y="171.5">2</text>
<text x="78.4" y="174.7">D-</text>
<text x="78.4" y="176.7">D+</text>
<text x="78.9" y="178.8">ID</text>
<text x="85.1" y="179.9">5</text>
<text x="85.1" y="177.8">4</text>
<text x="85.1" y="175.7">3</text>
<text x="133.6" y="177" transform="rotate(-90 133.6 177)">GND</text>
<text x="205.3" y="174.7">1</text>
<text x="205.3" y="176.7">3</text>
<text x="205.3" y="178.8">5</text>
<text x="212.4" y="174.7">2</text>
<text x="212.4" y="176.7">4</text>
<text x="212.4" y="178.8">6</text>
<text x="76.2" y="183">Shield</text>
<text x="76.8" y="180.9">GND</text>
<text x="85.1" y="181.9">0</text>
<text x="132.6" y="182.2" transform="rotate(-90 132.6 182.2)">1</text>
<text x="190.5" y="191.3">Title</text>
<text x="263.9" y="187.4">A</text>
<text x="190.5" y="197.6">Size</text>
<text x="201" y="197.6">Number</text>
<text x="242.7" y="197.6">Revision</text>
<text x="190.5" y="203.8">Date:</text>
<text x="191.6" y="200.7">B</text>
<text x="199.9" y="203.8">7-Mar-2014</text>
<text x="232.2" y="203.8">Sheet</text>
<text x="238.2" y="203.8">of</text>
<text x="31.5" y="209">2</text>
<text x="83.7" y="209">3</text>
<text x="135.8" y="209">4</text>
<text x="188" y="209">5</text>
<text x="190.5" y="205.9">File:</text>
<text x="199.9" y="205.9">X:\cp产产产产+PCB\1.生产生生生\1.Core-Board\LQFP64-扩扩生\STM32核核核核生\V1.04\1.设设设设</text>
<text x="232.2" y="205.9">Drawn By:</text>
<text x="240.2" y="209">6</text>
</g>
<g font-size="1.9" fill="#f00">
<text x="19.8" y="42.5">3.3V</text>
<text x="3.1" y="88.3">3.3V</text>
<text x="232.7" y="89.3">3.3V</text>
<text x="54.3" y="116.4">3.3V</text>
<text x="155.2" y="116.4">3.3V</text>
<text x="155.2" y="118.4">3.3V</text>
<text x="190.9" y="116.4">+5V</text>
<text x="190.9" y="118.4">+5V</text>
<text x="200.3" y="118.4">+5V</text>
<text x="234.7" y="118.4">3.3V</text>
<text x="17.7" y="124.7">3.3V</text>
<text x="155.2" y="120.5">3.3V</text>
<text x="190.9" y="120.5">+5V</text>
<text x="200.3" y="120.5">+5V</text>
<text x="234.7" y="120.5">3.3V</text>
<text x="55.3" y="136.1">3.3V</text>
<text x="69.7" y="138.2">3.3V</text>
<text x="168" y="153.8">3.3V</text>
<text x="110.6" y="169.5">+5V</text>
<text x="146" y="169.5">3.3V</text>
<text x="113.7" y="178.8">3.3V</text>
<text x="189.9" y="176.7">+5V</text>
</g>
<g font-size="1.9" fill="#000080">
<text x="9" y="51.8">JTG1</text>
<text x="28.8" y="56.8">C12</text>
<text x="28.8" y="58.9">104</text>
<text x="82" y="60.2">U1</text>
<text x="6.9" y="77.9">HEADER 10X2</text>
<text x="52.8" y="81">J4</text>
<text x="94.3" y="83.7">STM32F103RCT6</text>
<text x="169.6" y="86.2">JP3</text>
<text x="213.4" y="86.2">JP4</text>
<text x=".6" y="93.5">JP1</text>
<text x="52.8" y="91.4">CON3</text>
<text x="55.1" y="96">C1</text>
<text x="55.1" y="99.7">30p Y1</text>
<text x="61.6" y="99.7">8M</text>
<text x=".6" y="103.9">HEADER 3X2</text>
<text x="37.8" y="107">R37</text>
<text x="57" y="105.7">C2</text>
<text x="57" y="107.8">30p</text>
<text x="37.8" y="109.1">1K</text>
<text x="60.1" y="111.6">R3</text>
<text x="60.1" y="114.9">10K</text>
<text x="66.3" y="116.8">RST1</text>
<text x="75.7" y="118.2">C9</text>
<text x="37.8" y="120.3">D2</text>
<text x="37.8" y="125.5">LED</text>
<text x="67.5" y="122.9" transform="rotate(-90 67.5 122.9)">SW-PB</text>
<text x="75.7" y="120.3">104</text>
<text x="169.6" y="123.7">HEADER 16X2</text>
<text x="213.4" y="123.7">TFT</text>
<text x="140.6" y="131.1">Y2</text>
<text x="138" y="137" transform="rotate(-90 138 137)">32.768K</text>
<text x="49.4" y="140.9">C22</text>
<text x="54.7" y="140.9">C4</text>
<text x="58.8" y="140.9">C5</text>
<text x="63" y="140.9">C7</text>
<text x="48.8" y="144.1">104</text>
<text x="54.1" y="144.1">104</text>
<text x="58.2" y="144.1">104</text>
<text x="62.4" y="144.1">104</text>
<text x="69.3" y="147.6">C8VDDA13</text>
<text x="69.3" y="149.7">104</text>
<text x="57" y="167.4">J3</text>
<text x="124.8" y="167.4">U2</text>
<text x="153.8" y="167.4">104</text>
<text x="154.4" y="163.6">C10</text>
<text x="199.9" y="165.1">D10</text>
<text x="199.9" y="167.2">B5819W</text>
<text x="124.8" y="169.5">LM1117-3.3V</text>
<text x="160.3" y="170.5">L1</text>
<text x="160.3" y="173.6">10uH</text>
<text x="204.1" y="171.5">JP2</text>
<text x="96.6" y="174">R25</text>
<text x="96.6" y="176.1">R26</text>
<text x="96.6" y="178.2">R27</text>
<text x="101.8" y="174.2">1K</text>
<text x="101.8" y="177.4">1K</text>
<text x="101.8" y="179.5">1K</text>
<text x="147.5" y="179.9">104</text>
<text x="148.2" y="176.1">C21</text>
<text x="153.4" y="177.2">C10</text>
<text x="152.7" y="180.9">104</text>
<text x="160.3" y="181.9">L2</text>
<text x="160.3" y="185.1">10uH</text>
<text x="204.1" y="181.9">HEADER 3X2</text>
<text x="57" y="188.2">USB-MINI-A-R</text>
</g>
<g font-size="1.9" fill="#800000">
<text x="-.2" y="57">ST</text>
<text x="-.1" y="59.1">I</text>
<text x="-.2" y="63.3">K</text>
<text x=".2" y="61.2">S</text>
<text x="72.6" y="62.2">PA0014</text>
<text x="72.6" y="64.3">PA0115</text>
<text x="-.3" y="69.5">T#</text>
<text x="-.1" y="67.4">O</text>
<text x="72.6" y="66.4">PA0216</text>
<text x="72.6" y="68.5">PA0317</text>
<text x="72.6" y="70.6">PA0420</text>
<text x="72.6" y="72.6">PA0521</text>
<text x="72.6" y="74.7">PA0622</text>
<text x="72.6" y="76.8">PA0723</text>
<text x="68.5" y="83.1">TX1 PA0942</text>
<text x="72.6" y="81">PA0841</text>
<text x="68.5" y="85.1">RX1 PA1043</text>
<text x="72.6" y="87.2">PA1144</text>
<text x="72.6" y="89.3">PA1245</text>
<text x="161.3" y="88.3">PB03</text>
<text x="184.2" y="88.3">PB04</text>
<text x="206.2" y="88.3">PD02</text>
<text x="67.4" y="91.4">TMS</text>
<text x="67.4" y="93.5">TCK</text>
<text x="67.4" y="95.5">TDI</text>
<text x="72.6" y="91.4">PA1346</text>
<text x="72.6" y="93.5">PA1449</text>
<text x="72.6" y="95.5">PA1550</text>
<text x="161.3" y="90.3">PB05</text>
<text x="161.3" y="92.4">PB07</text>
<text x="161.3" y="94.5">PB09</text>
<text x="184.2" y="94.5">PC13</text>
<text x="184.2" y="90.3">PB06</text>
<text x="184.2" y="92.4">PB08</text>
<text x="206.2" y="90.3">PC11</text>
<text x="206.2" y="94.5">PA13</text>
<text x="206.2" y="92.4">PA15</text>
<text x="228" y="90.3">PC12</text>
<text x="228" y="92.4">PC10</text>
<text x="228" y="94.5">PA14</text>
<text x="24.6" y="97.6">BOOT1</text>
<text x="37.1" y="100.8">PD02</text>
<text x="125.8" y="99.7">PC00</text>
<text x="125.8" y="101.8">PC01</text>
<text x="161.3" y="96.6">PC14</text>
<text x="161.3" y="98.7">PC00</text>
<text x="161.3" y="100.8">PC02</text>
<text x="184.2" y="96.6">PC15</text>
<text x="184.2" y="98.7">PC01</text>
<text x="184.2" y="100.8">PC03</text>
<text x="206.2" y="96.6">PA11</text>
<text x="206.2" y="98.7">PA09</text>
<text x="206.2" y="100.8">PC09</text>
<text x="228" y="96.6">PA12</text>
<text x="228" y="98.7">PA10</text>
<text x="228" y="100.8">PA08</text>
<text x="71.6" y="103.9">PD02</text>
<text x="161.3" y="104.9">PA02</text>
<text x="161.3" y="107">PA04</text>
<text x="161.3" y="102.8">PA00</text>
<text x="184.2" y="104.9">PA03</text>
<text x="184.2" y="107">PA05</text>
<text x="184.2" y="102.8">PA01</text>
<text x="206.2" y="102.8">PC07</text>
<text x="206.2" y="107">PB13</text>
<text x="206.2" y="104.9">PB15</text>
<text x="228" y="102.8">PC08</text>
<text x="228" y="107">PB14</text>
<text x="228" y="104.9">PC06</text>
<text x="70.5" y="108">BOOT0</text>
<text x="73.7" y="112.2">RST#7</text>
<text x="161.3" y="109.1">PA06</text>
<text x="161.3" y="111.2">PC04</text>
<text x="184.2" y="109.1">PA07</text>
<text x="184.2" y="111.2">PC05</text>
<text x="206.2" y="109.1">PB11</text>
<text x="206.2" y="113.2">PB00</text>
<text x="206.2" y="111.2">PB02</text>
<text x="228" y="113.2">PB01</text>
<text x="228" y="109.1">PB12</text>
<text x="228" y="111.2">PB10</text>
<text x="19.4" y="130.9">TCK</text>
<text x="19.4" y="128.9">TMS</text>
<text x="125.8" y="128.9">PC13</text>
<text x="125.8" y="130.9">PC14</text>
<text x="19.4" y="133">RST#</text>
<text x="125.8" y="133">PC15</text>
<text x="161.3" y="134.1">PC05</text>
<text x="62.2" y="147.6">VSSA</text>
<text x="195.5" y="154.9">VCC5</text>
<text x="172.1" y="157">VCC</text>
<text x="86" y="169.5">VCC5</text>
<text x="112.3" y="173.6">PA11</text>
<text x="172.8" y="171.5">VDDA</text>
<text x="219.7" y="173.6">USB_GND</text>
<text x="88.3" y="179.9">USB_GND</text>
<text x="112.3" y="175.7">PA12</text>
<text x="172.8" y="181.9">VSSA</text>
</g>
</svg>
